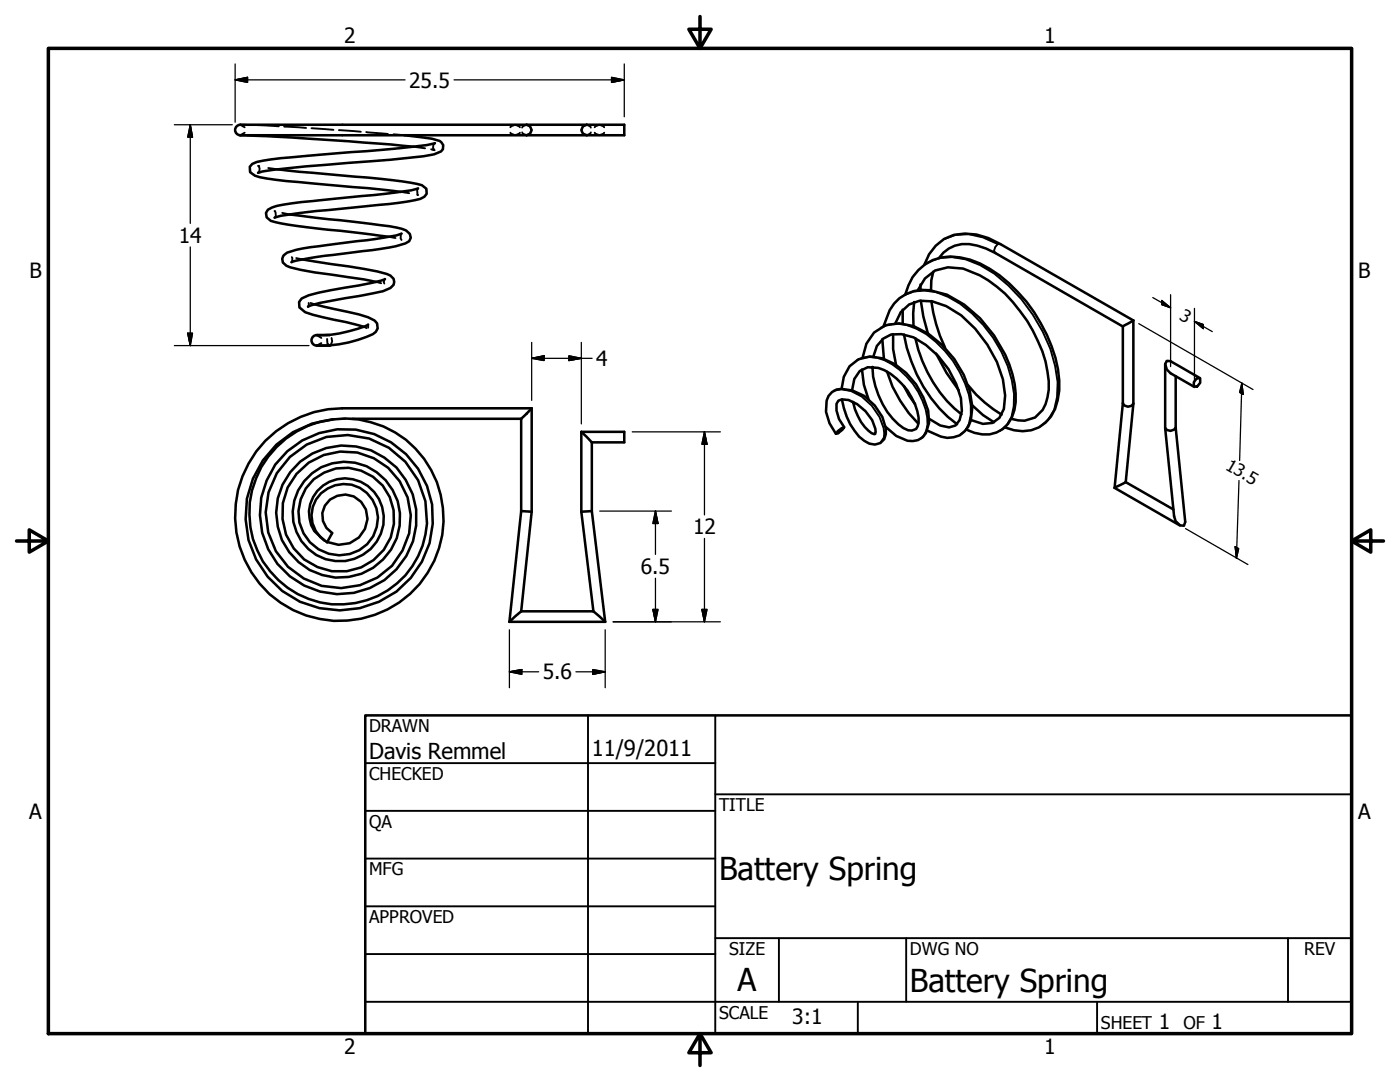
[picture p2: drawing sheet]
<svg xmlns="http://www.w3.org/2000/svg" width="279mm" height="216mm" viewBox="0 0 279 216" stroke-linecap="round" stroke-linejoin="round" font-family="sans-serif">
<!-- layer: Visible (ANSI) -->
<g fill="none" stroke="#000" stroke-width=".51">
<path d="M47.9 24.9h76.7v2.1h-76.7a644.1 644.1 0 0 1 34.6 2.3M48 24.9a1.05 1.05 0 0 0-1.1 1 1.05 1.05 0 0 0 1.1 1.1M55.4 33.8l7 .7a250.4 250.4 0 0 1 20.8 2.2l1 .3 .9 .7 .1 1-.5 .5a13.8 13.8 0 0 1-4.9 1.2l-6.7 .7a167.7 167.7 0 0 0-17.9 2.2l-.4 .1M80.7 27l5.5 .7 1.6 .4 .7 .9-.1 .8-.4 .4-1.4 .6a163 163 0 0 1-17.2 1.7l-8.5 .7a52.2 52.2 0 0 0-9.4 1.3M83.4 37.6a59.9 59.9 0 0 1-11.2 1.5l-12.1 1.2a28.9 28.9 0 0 0-5.8 1.1l-.8 .4-.4 .7 .1 .9 .8 .7a84.9 84.9 0 0 0 13.8 1.9l9.8 1.2M86.8 28.6a93.9 93.9 0 0 1-13.6 1.6 331.3 331.3 0 0 0-20.7 1.9l-1.3 .2-.8 .4-.6 .6 .1 1.1 1 .7a59.1 59.1 0 0 0 11.3 1.5l11.1 .9 6.7 .8M105.1 24.9l.7 .3 .3 .8-.3 .7-.7 .3M117.1 24.9l-.8 .3-.3 .8 .3 .7 .8 .3M57.8 42.8l7.9 1a146.5 146.5 0 0 1 14.5 1.9l.8 .3 .8 .7 .2 .7-.3 .7a16 16 0 0 1-5.7 1.6l-3.5 .4a123.4 123.4 0 0 0-14.1 2.1l-.2 .1M60.3 51.8l5.9 .9a77.3 77.3 0 0 1 11 2 1.56 1.56 0 0 1 1.3 2.1l-.6 .7-1.4 .6-7.6 1.4a36.9 36.9 0 0 0-7.2 1.6l-.2 .1M76.8 55.7a17.6 17.6 0 0 1-5.2 1.3 84 84 0 0 0-10 1.9l-1.4 .7-.5 .7 .1 1 1.1 1a57.4 57.4 0 0 0 8.1 2l3.6 .9M80.1 46.6a41 41 0 0 1-8.9 1.5l-7.7 1a25.4 25.4 0 0 0-6.2 1.3l-.7 .6-.3 .6 .2 .8 .6 .6a36.1 36.1 0 0 0 9.1 1.8l6.4 1 2.5 .5"/>
<path d="M62.7 60.7l4.3 1a26.2 26.2 0 0 1 7.7 2.2l.5 .6 .2 1-.4 .7a17.1 17.1 0 0 1-7.4 2.5l-4.4 .3 2.8-.1M63.2 66.9a1.05 1.05 0 0 0-1 1 1.05 1.05 0 0 0 1 1.1M73.5 64.8a24.8 24.8 0 0 1-10.3 2.1h2.6M66.4 83.7a19.2 19.2 0 0 0-17.1 15.7 19.2 19.2 0 0 0 10.6 20.7 18.5 18.5 0 0 0 20.4-3.1 18.5 18.5 0 0 0 4.9-20 17.3 17.3 0 0 0-15.6-11.4 17.3 17.3 0 0 0-16.4 10.3 16 16 0 0 0 4.3 18.8 16 16 0 0 0 19.2 1.1 14.8 14.8 0 0 0-2.7-25.9 13.6 13.6 0 0 0-14.9 2.9 13.6 13.6 0 0 0-2.8 15 12.4 12.4 0 0 0 11.6 7.5 12.4 12.4 0 0 0 11.3-7.9 11.2 11.2 0 0 0-2.8-12.1 11.2 11.2 0 0 0-12.3-2.1 9.9 9.9 0 0 0-5.7 9.5 9.9 9.9 0 0 0 6.6 8.9 8.6 8.6 0 0 0 9.9-3.1 8.6 8.6 0 0 0-.2-10.3 7.3 7.3 0 0 0-7.8-2.5 7.3 7.3 0 0 0-5.2 6.3 6.3 6.3 0 0 0 3 5.8M70.4 83.6h33.6M104 83.6v18.4M106.1 81.5h-37.8a21.3 21.3 0 0 0-20.8 16.2 21.3 21.3 0 0 0 11 24 20.6 20.6 0 0 0 23-2.9 20.6 20.6 0 0 0 5.7-22.6 19.4 19.4 0 0 0-19.1-12.7 19.4 19.4 0 0 0-17.8 14.4 18.1 18.1 0 0 0 6.8 19.1 18.1 18.1 0 0 0 20.3 .8 17 17 0 0 0 .2-28.5 15.9 15.9 0 0 0-24 8.9 14.8 14.8 0 0 0 6.6 17 14.8 14.8 0 0 0 18-2.3 13.6 13.6 0 0 0-3.6-21.5 12.5 12.5 0 0 0-14 1.7 12.5 12.5 0 0 0-3.5 13.6 11.2 11.2 0 0 0 10.2 7.4 11.2 11.2 0 0 0 10.7-6.8 10 10 0 0 0-2.2-11.1 10 10 0 0 0-11.1-1.9 8.7 8.7 0 0 0-5.1 8.4 8.7 8.7 0 0 0 6 7.8 7.4 7.4 0 0 0 8.1-2.4 7.4 7.4 0 0 0 .7-8.3 6.6 6.6 0 0 0-7.3-3 6.6 6.6 0 0 0-4.9 6 6.2 6.2 0 0 0 3.1 5.4l1-1.8a4.1 4.1 0 0 1-2-4.1 4.1 4.1 0 0 1 3-3.4 4.7 4.7 0 0 1 5 1.5 4.7 4.7 0 0 1 .5 5.1 5.5 5.5 0 0 1-7.5 2.6M106.1 81.5l-2.1 2.1M106.1 81.5v20.6M116 86.2l2.1 2.1M116 86.2h8.6v2.1h-6.5M116 86.2v15.9"/>
<path d="M118.1 88.3v13.7M167.2 86l.8-.6 .5-.1-.4 .5-.8 .6-.5 .2zM104 102l2.1 .1M104 102l-2.3 22.1M106.1 102.1l-2.1 19.9M116 102.1l2.4 19.9M118.1 102l-2.1 .1M118.1 102l2.7 22.1M101.7 124.1h19.1M104 122l-2.3 2.1M104 122h14.4M118.4 122l2.4 2.1"/>
</g>
<!-- layer: Hidden (ANSI) -->
<g fill="none" stroke="#000" stroke-width=".38">
<path d="M48.8 26.5l-.9 .5M50.2 25l-2.3-.1 .9 .5M51.2 25l4.4 .2M51.8 33.1h-.3l.3 .5v.6l-.3 .3M53.5 33.5l1.9 .3M56.7 25.3l4.4 .2M62.2 25.6l4.3 .3M67.6 26l4.4 .3M73.1 26.4l4.3 .3M78.5 26.8l2.2 .2M80 38.3l1.7 .2M82.5 29.3l2.3 .3"/>
<path d="M83.4 37.6l-.2 .2 .1 1 .1 .1h-.1M86.8 28.6l-.3 .3-.1 .6 .3 .5-.7-.2M101.9 25.4l.1-.2 .8-.3 .8 .3 .2 .2M101.9 26.5l.1 .2 .8 .3 .8-.3 .2-.2M104.2 26.4l.1 .3 .8 .3M105.1 24.9l-.8 .3-.1 .3M117.1 24.9l.7 .3 .1 .3M117.9 26.4l-.1 .3-.7 .3M118.7 25.4l.1-.2 .8-.3 .9 .3 .1 .2M118.7 26.5l.1 .2 .8 .3 .9-.3 .1-.2M54.9 42.1l.2 1.1-.3 .2M56.3 42.5l1.5 .3"/>
<path d="M58.2 51.3l.2 .2-.2 .8M59.1 51.5l1.2 .3M75.1 56.3l1 .2M76.8 55.7l-.2 .6 .1 .3M77.6 47.2l1.3 .3M80.1 46.6l-.2 1 .2 .3M61.6 60.5l.1 .2-.2 .5M62 60.5l.7 .2M63.2 66.9l.9 .5M64.1 68.5l-.9 .5M65.3 67.6v.9l.5 .5M66.2 67.4l.1 .7-.3 .8"/>
<path d="M72.6 65.2l.6 .3M73.5 64.8v.6M67 83.6l-.6 .1M69 83.6h-1.3M69.7 83.6h.7M64.7 107.8l.2 .1M65.1 108.1h.2"/>
</g>
<!-- layer: Visible Narrow (ANSI) -->
<path d="M180.5 58.9a9.5 9.5 0 0 1 8.7 .3 25.5 25.5 0 0 1 13.2 19.4l-.1 2.5-.4 2.1-1 1.6-1.3 1.2M185.2 52.4a10.9 10.9 0 0 1 10.4 .5 30.2 30.2 0 0 1 12.5 13.3l1.5 3.4 1 3.4 .5 3.3-.2 2.9-.5 2.6-1.2 2-1.6 1.4M188.5 47.7l2.3-.8 2.6-.2 2.8 .7 2.9 1.3M199.6 48.7h-.5l-.5 .6-.2 .7 .2 .5M166.4 78l1.5-.3a9.9 9.9 0 0 1 8.4 7.7l.1 1.9-.8 1.2M171 71.9a6.7 6.7 0 0 1 7.1 .8 15.1 15.1 0 0 1 7 12l-.3 1.3-.5 .9-.7 .7M175.8 65.4a7.3 7.3 0 0 1 7.1 .2 20.7 20.7 0 0 1 10.8 15.3v2l-.3 1.7-.7 1.3-1.1 .9" fill="none" stroke="#000" stroke-width=".38"/>
<g fill="none" stroke="#000" stroke-width=".51">
<path d="M180.7 58.8a9.3 9.3 0 0 1 10.9-7.4 21.1 21.1 0 0 1 11.5 6.9 30 30 0 0 1 8.3 17.6 12.1 12.1 0 0 1-1.7 7.2 7.2 7.2 0 0 1-9.2 2.2M183.1 58l1.5-2.4 2-1.6 2.6-.7 3 .3a22.7 22.7 0 0 1 11.4 8.5 28.5 28.5 0 0 1 5.4 12.1 10.8 10.8 0 0 1-.9 7.6 5.2 5.2 0 0 1-6.3 1.8M183.7 56.8v1.1M184.5 52.8a8.5 8.5 0 0 1 10.4-6l2.3 .7 2.4 1.2 26.6 15.2M186.2 54.2l-.3 1.7-.1 2M187.4 51.5a6.6 6.6 0 0 1 7.7-2.5l1.7 .6 1.8 .9 25.5 14.7M168 77.6l.4-2.4a5.8 5.8 0 0 1 7.7-3.7 14.7 14.7 0 0 1 9.1 10.4l.2 2.4-.6 2.1a3.2 3.2 0 0 1-3.7 1.5l-2.2-.9-2.2-1.8M168 79.7a12.6 12.6 0 0 0 4.5 8.2 2.52 2.52 0 0 0 2.5 .7 2.52 2.52 0 0 0 1.8-2 8.9 8.9 0 0 0-4.3-7.6l-2.4-1.1-2.1-.3a2.99 2.99 0 0 0-3 2.3l-.2 2.3 .7 2.3 1.3 2.1M172 73.7l.4 3.1 1 3M172.1 71.4l.8-2.8 1.5-2.2 2.3-1.5 2.8-.4 2.9 .6a19.8 19.8 0 0 1 11.7 16.1l-.4 2.7a4.5 4.5 0 0 1-5.9 3.2l-2.8-1.2M174.1 73.2a15.8 15.8 0 0 0 6.2 12.2 1.82 1.82 0 0 0 2.8-.3 6.1 6.1 0 0 0-.5-4.4 13.2 13.2 0 0 0-7.3-7.3l-2.1-.1-1.6 .7-1.1 1.6-.4 2.3M174.3 71.1a4.9 4.9 0 0 1 5.6-4.4l2.4 .6a18.5 18.5 0 0 1 9.5 12.1l.2 2.6-.5 1.8-.8 1.1-1.3 .4-1.8-.4-2.2-1.3"/>
<path d="M176.1 67.7l.3 3.9M176.3 65.1l1.2-3.2a7.8 7.8 0 0 1 8-4l3.5 .9a24.7 24.7 0 0 1 13.7 19.7 8.3 8.3 0 0 1-2.5 7.1 6.1 6.1 0 0 1-5.8 .8l-1.6-.7M177 74.2a24.8 24.8 0 0 0 6.3 10.3M178.2 66.7v3l.6 3.1M178.7 64.5a5.9 5.9 0 0 1 7.4-4.4l2.7 1a23.3 23.3 0 0 1 11.4 14.6l.4 3.2-.3 2.7-.8 1.8-1.4 1-1.9 .2-2.4-.8M180.1 61.8v2.8M180.4 66.7a28.4 28.4 0 0 0 10.6 17.9M180.4 77l1 1.9 1.2 1.7M182.4 60.3l-.2 2.2 .1 2.6M182.7 67.5a26.3 26.3 0 0 0 9.2 15.2M183.8 60l.5 3.2 .9 3.3M185.9 60.1a31 31 0 0 0 2.7 9.2"/>
<path d="M186.8 70.5l2.1 3.9 2.4 3.5M193.2 76.8a24.8 24.8 0 0 0 6.7 5.9M224.1 65.2v15.3M226.2 63.9l-2.1 1.3M226.2 63.9v16.6l-.3 .5-.8 .2-.8-.3-.2-.4M232.5 72.6v12.8l.4 .4 .7 .2 .7-.3 .3-.4M234.6 75.1v10.2M238.9 75.4l.6 .1v.9l-.6 .8-.6-.1v-.8zM239.5 75.4l-5.9-3.3-.7-.1-.4 .6 .4 1.1 .7 .8 4.8 2.7M170.2 80.2a9.8 9.8 0 0 0 3.7 6.2l.7 .2 .2-.4a7.4 7.4 0 0 0-3.7-5.6l-1.7-.8-1.4-.1-.7 .2-.4 .7v1.3l.5 1.7 1.1 1.6M194.1 80.9l2.1 1.9 2.2 1.5M222.4 97.3l13.1 7.5"/>
<path d="M224.1 80.5l-1.7 16.8M224.7 96.2l-2.3 1.1M224.7 96.2l9.5 5.5M226.2 80.6l-1.5 15.6M234.6 85.3l1.9 18.8-.2 .8-.8-.1-.9-.8-.3-1-1.8-17.5"/>
</g>
<!-- layer: Border (ANSI) -->
<path d="M9.7 9.7h260v196.5h-260zM139.7 3.3v6.4l-2.2-3.9h4.4l-2.2 3.9M3.3 107.9h6.4l-3.9-2.2v4.5l3.9-2.3M269.7 107.9l3.9 2.3v-4.5l-3.9 2.2h6.4M139.7 206.2l2.2 3.9h-4.4l2.2-3.9v6.4" fill="none" stroke="#000" stroke-width=".7"/>
<!-- layer: Title (ANSI) -->
<g fill="none" stroke="#000" stroke-width=".38">
<path d="M72.9 152.3h69.8M117.3 142.7v63.5M142.7 158.5h127M142.7 142.7v63.5M72.9 161.8h69.8M72.9 171.3h69.8M72.9 199.9h196.8M72.9 180.8h69.8M72.9 190.4h69.8M142.7 187.2h127M155.4 187.2v12.7M171.2 199.9v6.3"/>
<path d="M180.8 187.2v12.7M218.9 199.9v6.3M257 187.2v12.7"/>
</g>
<path d="M72.9 142.7h196.8v63.5h-196.8z" fill="none" stroke="#000" stroke-width=".51"/>
<!-- layer: Dimension (ANSI) -->
<g fill="none" stroke="#000" stroke-width=".25">
<path d="M46.9 15.9l2.5-.5v1zM46.9 15.9h33.9M46.9 12.8v11.6M90.6 15.9h34M122 15.4l2.6 .5-2.6 .5zM124.6 12.8v10.5M34.8 24.9h11.6M38 24.9l.4 2.5h-.9zM38 24.9v19.7M38 49.3v19.7M230.1 59.4l3.5 2M231.8 59.9l1.8 1.5-1.8-.6z"/>
<path d="M233.6 58.8v14.4M34.8 69h26.9M37.5 66.5h.9l-.4 2.5zM106.1 71.5l2.5-.5v.9zM106.1 71.5h12.1M106.1 68.3v11.6M113.5 71l2.5 .5-2.5 .4zM116 68.3v16.3M227.3 64.6l22.8 13.1M238.4 64.1l1.8 .7v.8zM238.4 64.1l3.5 2.1M238.4 61.5v14.4"/>
<path d="M247.8 76.5l.3 2.2-.7-.4zM247.8 76.5l-.4 15.4M126.2 86.2h17.6M140.6 86.2l.5 2.4h-1zM140.6 86.2v16.5M247.3 95.9l-.5 15.5M119.7 102h14.3M130.8 102l.5 2.5h-1zM130.8 102v8.6M130.8 115.4v8.7M140.6 107.4v16.7M236.6 105.5l12.4 7.1"/>
<path d="M246.5 109.1l.7 .4-.4 1.9zM101.7 134l2.4-.4v1zM101.7 134h5.8M101.7 125.7v11.5M114.9 134h5.9M118.3 133.6l2.5 .4-2.5 .6zM120.8 125.7v11.5M122.4 124.1h21.4M130.3 121.6h1l-.5 2.5zM140.1 121.6h1l-.5 2.5z"/>
</g>
<g fill="#000" stroke="#000" stroke-width=".25">
<path d="M46.9 15.9l2.5-.5zM46.9 15.9l2.5-.5v1zM122 16.4l2.6-.5zM122 15.4l2.6 .5-2.6 .5zM38 24.9l.4 2.5zM38 24.9l.4 2.5h-.9zM37.5 66.5l.5 2.5zM37.5 66.5h.9l-.4 2.5zM106.1 71.5l2.5-.5zM106.1 71.5l2.5-.5v.9zM113.5 71.9l2.5-.4zM113.5 71l2.5 .5-2.5 .4z"/>
<path d="M231.8 60.8l1.8 .6zM231.8 59.9l1.8 1.5-1.8-.6zM238.4 64.1l1.8 .7zM238.4 64.1l1.8 .7v.8zM247.8 76.5l.3 2.2zM247.8 76.5l.3 2.2-.7-.4zM140.6 86.2l.5 2.4zM140.6 86.2l.5 2.4h-1zM130.8 102l.5 2.5zM130.8 102l.5 2.5h-1zM246.5 109.1l.3 2.3zM246.5 109.1l.7 .4-.4 1.9z"/>
<path d="M101.7 134l2.4-.4zM101.7 134l2.4-.4v1zM118.3 134.6l2.5-.6zM118.3 133.6l2.5 .4-2.5 .6zM130.3 121.6l.5 2.5zM130.3 121.6h1l-.5 2.5zM140.1 121.6l.5 2.5zM140.1 121.6h1l-.5 2.5z"/>
</g>
<g font-size="6.3">
<text x="143.5" y="175.6">Battery Spring</text>
<text x="147.2" y="197.7">A</text>
<text x="181.6" y="197.9">Battery Spring</text>
</g>
<g font-size="4.4">
<text x="73.7" y="151.4">Davis Remmel</text>
<text x="118.1" y="150.8">11/9/2011</text>
</g>
<g font-size="4.2">
<text x="68.7" y="8.6">2</text>
<text x="208.4" y="8.6">1</text>
<text x="81.7" y="17.5">25.5</text>
<text x="35.7" y="48.5">14</text>
<text x="5.9" y="55.5">B</text>
<text x="271.1" y="55.5">B</text>
<text x="119" y="73">4</text>
<text x="138.3" y="106.6">12</text>
<text x="127.9" y="114.6">6.5</text>
<text x="108.3" y="135.6">5.6</text>
<text x="5.8" y="163.4">A</text>
<text x="271" y="163.4">A</text>
<text x="158.1" y="204.4">3:1</text>
<text x="231.3" y="205.4">1</text>
<text x="241.8" y="205.4">1</text>
<text x="68.7" y="210.3">2</text>
<text x="208.4" y="210.3">1</text>
</g>
<g font-size="3.5">
<text x="73.7" y="146">DRAWN</text>
<text x="73.7" y="155.6">CHECKED</text>
<text x="143.5" y="161.8">TITLE</text>
<text x="73.7" y="165.2">QA</text>
<text x="73.7" y="174.7">MFG</text>
<text x="73.7" y="184.2">APPROVED</text>
<text x="145.5" y="190.6">SIZE</text>
<text x="181.6" y="190.6">DWG NO</text>
<text x="260.3" y="190.5">REV</text>
<text x="143.5" y="203.3">SCALE</text>
<text x="219.7" y="205.4">SHEET</text>
<text x="236.2" y="205.4">OF</text>
</g>
<g font-size="3.4">
<text x="235.2" y="63.6" transform="rotate(30 235.2 63.6)">3</text>
<text x="244.3" y="93.5" transform="rotate(30 244.3 93.5)">13.5</text>
</g>
</svg>
